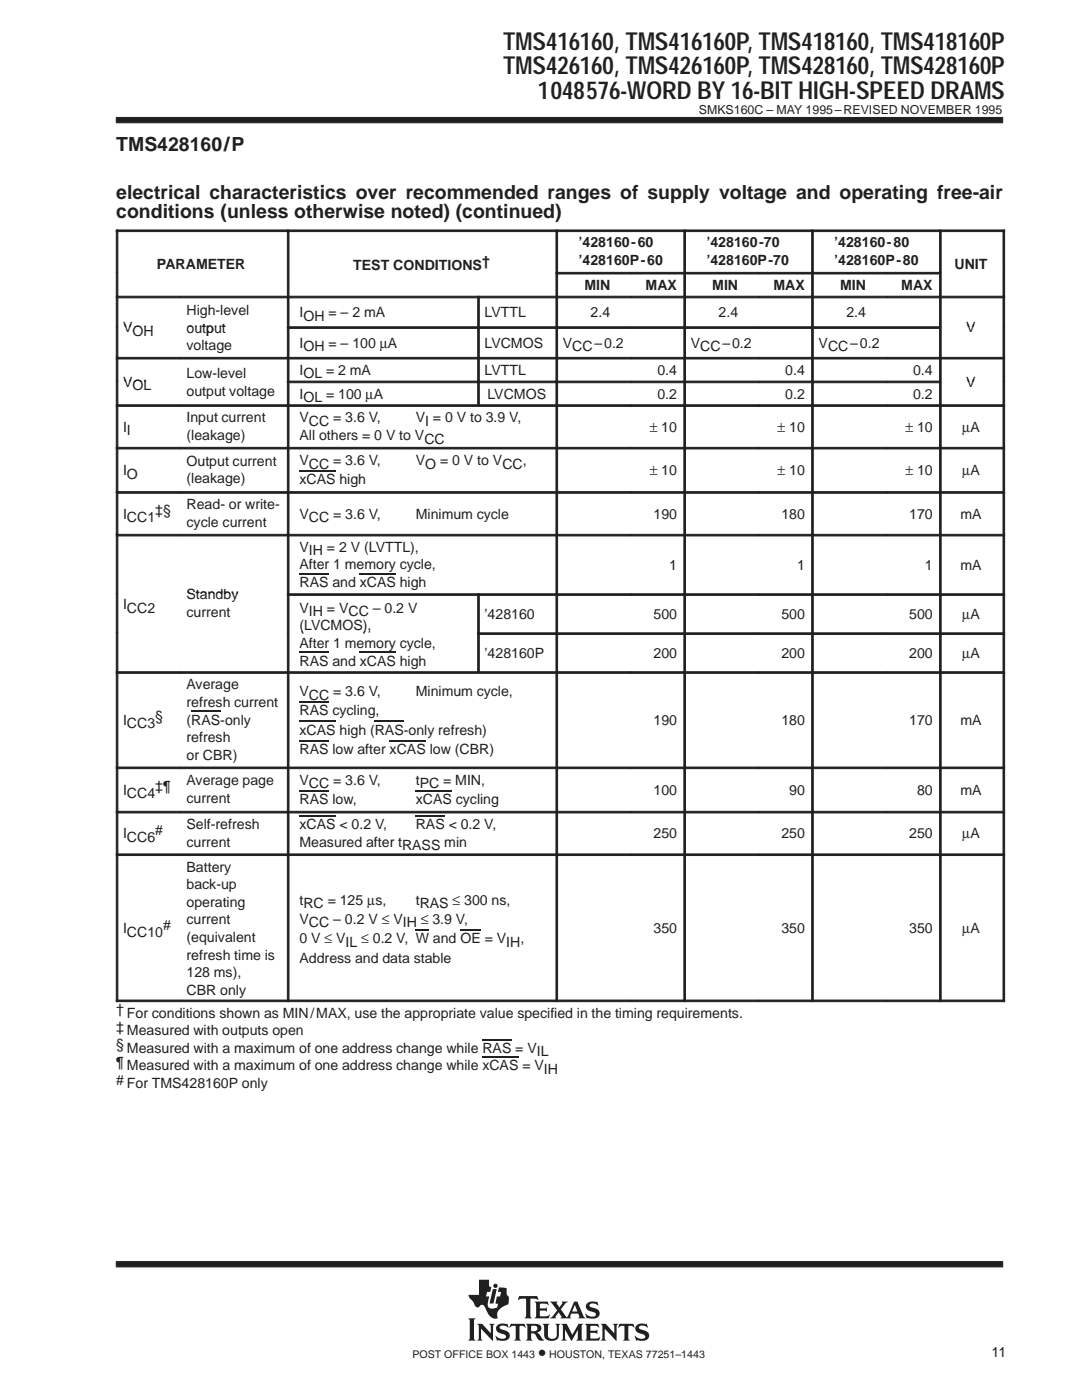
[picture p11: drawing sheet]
<svg xmlns="http://www.w3.org/2000/svg" width="216mm" height="279mm" viewBox="0 0 216 279" stroke-linecap="round" stroke-linejoin="round" font-family="sans-serif">
<g fill="#231f20" stroke="#231f20" stroke-width=".2">
<path d="M23.2 23.4h176.9v1.1h-176.9z" fill-rule="evenodd"/>
<path d="M23.2 251.8h176.9v1h-176.9z" fill-rule="evenodd"/>
</g>
<g fill="#231f20">
<path d="M98.3 257.3h.8l-.6 2.8h-.8z"/>
<path d="M104.9 264.2h1.9a.9 .9 0 0 1 1 .3 .9 .9 0 0 1 0 1.2l-.7 .2 .5 .4 .9 1.2a1.2 1.2 0 0 1-1.6-1l-.3-.4h-.6v1l.3 .4h-1.4l.3-.5v-2.3z" fill-rule="evenodd"/>
<path d="M109.7 259.8h1.6l-.2 .3 .5 .8 .6-.8-.1-.3h1.2l-.4 .2-1 1.3 1.2 1.6 1.5-3.1h.6l1.2 2.9 .4 .4-1.4-.1a.22 .22 0 0 0 .2-.1 .22 .22 0 0 0 0-.3l-.2-.4h-1.4l-.2 .7 .2 .2h-2.2l.2-.3-.5-.9-.7 .9 .2 .3h-1.3l.6-.4 .9-1.2z" fill-rule="evenodd"/>
<path d="M127.1 264.4l.8-.3 .9 .2 .2-.2 .3 .8-.1 .1a1.2 1.2 0 0 0-1.7-.1 1.47 1.47 0 0 0 1.3 .7 1.03 1.03 0 0 1 .7 1.2 1.03 1.03 0 0 1-1.2 .8l-1.1-.1-.2 .1-.4-1 .9 .5h.9a.45 .45 0 0 0 .4-.5 .45 .45 0 0 0-.6-.3l-.2-.1a1.11 1.11 0 0 1-1.2-1.5z" fill-rule="evenodd"/>
<path d="M123.6 264.2h2.8l.2 .8-.6-.4h-.5l-.1 .1v2.4l.3 .4h-1.4l.3-.4v-2.4l-.1-.1h-.5l-.7 .4z" fill-rule="evenodd"/>
<path d="M116.7 264.2h2.6l.2 .8-.6-.4-1.1 .1v.9h1.1l.3-.3v.9l-.4-.2h-1v1l1.3 .1 .7-.3-.3 .7h-2.8l.3-.4v-2.5z" fill-rule="evenodd"/>
<path d="M119.9 264.2h1l1.7 1.9v-1.5l-.3-.4h1l-.3 .4v3l-2.3-2.4v2l.3 .3h-1.1l.3-.4v-2.5z" fill-rule="evenodd"/>
<path d="M112 264.2h1.1l1.1 2.2 1.2-2.2h1l-.3 .4v2.6l.3 .3h-1.4l.3-.4v-1.7l-1.3 2.2-1.3-2.3v1.8l.4 .4h-1.1l.3-.5v-2.3z" fill-rule="evenodd"/>
<path d="M99.3 264.4l.7-.2 1.1 .1 .1-.2 .3 .8-.6-.3h-.8a.41 .41 0 0 0-.4 .4 .41 .41 0 0 0 .5 .4 1.29 1.29 0 0 1 1.5 1.4 1.08 1.08 0 0 1-1.2 .8l-1.1-.1-.2 .1-.4-1 .8 .5 .5 .1 .6-.1 .3-.3a.72 .72 0 0 0-.9-.6 .99 .99 0 0 1-1-.6 .99 .99 0 0 1 .2-1.2z" fill-rule="evenodd"/>
<path d="M101.9 264.2h2.8l.2 .8-.7-.4h-.4l-.1 .1v2.4l.3 .4h-1.4l.3-.4v-2.4l-.1-.1h-.5l-.7 .4z" fill-rule="evenodd"/>
<path d="M108.3 264.2h1.3l-.3 .4v2a.65 .65 0 0 0 .7 .6l.6-.1 .4-.4 .1-2-.3-.5h1l-.3 .4v1.8a1.54 1.54 0 0 1-2.4 .9l-.5-.6v-2.1z" fill-rule="evenodd"/>
<path d="M95.2 264.2h1l1.7 1.9v-1.5l-.3-.4h1.1l-.3 .4v3l-2.4-2.4v1.9l.3 .4h-1.1l.3-.5v-2.3z" fill-rule="evenodd"/>
<path d="M93.4 263.1h1.5l-.3 .4v3.6l.3 .4h-1.5l.3-.4v-3.6z" fill-rule="evenodd"/>
<path d="M103.6 258.7h3.6l.2 .8-.4-.3h-1.2v3.6l.3 .3h-1.4l.2-.2 .1-.3v-3.2l-.1-.2h-.8l-.7 .3z" fill-rule="evenodd"/>
<path d="M106.7 259.8h2.6l.1 .7-.5-.3-1.2 .1v.8h1.1l.3-.2v.9l-.4-.2h-1v1l.2 .1h1.2l.5-.4 .1 .1-.2 .7h-2.8l.3-.5v-2.3z" fill-rule="evenodd"/>
<path d="M117.1 260.2a2.09 2.09 0 0 1 1.9-.3l.2-.2 .1 .9a1.22 1.22 0 0 0-1.7-.1 .82 .82 0 0 0 .9 .5 1.06 1.06 0 0 1 1.2 1.1 1.06 1.06 0 0 1-1.2 1.1l-1.2-.2-.2 .2-.3-1 .8 .5 .8 .1a.46 .46 0 0 0 .5-.5 .46 .46 0 0 0-.5-.5h-.2a1.11 1.11 0 0 1-1.2-1.6z" fill-rule="evenodd"/>
<path d="M95.6 255.4h2v1.3l.4 .2-.2 .9h-.6l-.2 .9h.6l-.3 1.3 .1 .7a.9 .9 0 0 0 1.2 .4l.6-.2 .2-.7-.5-.1 .2-1.4h.7l.2-.9h-.7l.3-.9 1.5 .2v1.1l.2 .4 .2 .1v.7a.81 .81 0 0 1-.6 1.1 2.73 2.73 0 0 0-1.7 1.7l.1 .8-.1 .1a1.81 1.81 0 0 1-2.1-1.5l-.3-.6a.7 .7 0 0 0-.6-.6 .7 .7 0 0 0-.7 .5 1.12 1.12 0 0 1-1.1-1.1l-.7-.8-.2-.6h2.1z" fill-rule="evenodd"/>
<circle cx="98.9" cy="256.6" r=".43"/>
</g>
<g fill="#fff">
<path d="M114.7 260.4l.5 1.3h-1z"/>
<path d="M106 264.6h.6a.56 .56 0 0 1 .6 .5 .56 .56 0 0 1-.6 .6h-.6z" fill-rule="evenodd"/>
</g>
<g fill="#231f20" stroke="#231f20" stroke-width=".2">
<path d="M23.2 45.9h.3v8.4h-.3z" fill-rule="evenodd"/>
<path d="M23.2 45.9h34.1v.3h-34.1z" fill-rule="evenodd"/>
<path d="M57.3 45.9h.4v8.4h-.4z" fill-rule="evenodd"/>
<path d="M57.3 45.9h53.6v.3h-53.6z" fill-rule="evenodd"/>
<path d="M110.9 45.9h.4v8.4h-.4z" fill-rule="evenodd"/>
<path d="M110.9 45.9h25.5v.3h-25.5z" fill-rule="evenodd"/>
<path d="M136.5 45.9h.3v8.4h-.3z" fill-rule="evenodd"/>
<path d="M136.5 45.9h25.4v.3h-25.4z" fill-rule="evenodd"/>
<path d="M162 45.9h.3v8.4h-.3z" fill-rule="evenodd"/>
<path d="M162 45.9h25.5v.3h-25.5z" fill-rule="evenodd"/>
<path d="M187.5 45.9h.3v8.4h-.3z" fill-rule="evenodd"/>
<path d="M200.1 45.9h.4v8.4h-.4z" fill-rule="evenodd"/>
<path d="M187.5 45.9h13v.3h-13z" fill-rule="evenodd"/>
<path d="M23.2 54.4h.3v4.7h-.3z" fill-rule="evenodd"/>
<path d="M57.3 54.4h.4v4.7h-.4z" fill-rule="evenodd"/>
<path d="M110.9 54.4h.4v4.7h-.4z" fill-rule="evenodd"/>
<path d="M110.9 54.4h15v.3h-15z" fill-rule="evenodd"/>
<path d="M125.9 54.4h10.5v.3h-10.5z" fill-rule="evenodd"/>
<path d="M136.5 54.4h.3v4.7h-.3z" fill-rule="evenodd"/>
<path d="M136.5 54.4h14.9v.3h-14.9z" fill-rule="evenodd"/>
<path d="M151.4 54.4h10.5v.3h-10.5z" fill-rule="evenodd"/>
<path d="M162 54.4h.3v4.7h-.3z" fill-rule="evenodd"/>
<path d="M162 54.4h14.9v.3h-14.9z" fill-rule="evenodd"/>
<path d="M176.9 54.4h10.6v.3h-10.6z" fill-rule="evenodd"/>
<path d="M187.5 54.4h.3v4.7h-.3z" fill-rule="evenodd"/>
<path d="M200.1 54.4h.4v4.7h-.4z" fill-rule="evenodd"/>
<path d="M23.2 59.1h.3v6.1h-.3z" fill-rule="evenodd"/>
<path d="M23.2 59.1h12.6v.3h-12.6z" fill-rule="evenodd"/>
<path d="M35.9 59.1h21.4v.3h-21.4z" fill-rule="evenodd"/>
<path d="M57.3 59.1h.4v6.1h-.4z" fill-rule="evenodd"/>
<path d="M57.3 59.1h38v.3h-38z" fill-rule="evenodd"/>
<path d="M95.3 59.1h.3v6.1h-.3z" fill-rule="evenodd"/>
<path d="M95.3 59.1h15.6v.3h-15.6z" fill-rule="evenodd"/>
<path d="M110.9 59.1h.4v6.1h-.4z" fill-rule="evenodd"/>
<path d="M110.9 59.1h15v.3h-15z" fill-rule="evenodd"/>
<path d="M125.9 59.1h10.5v.3h-10.5z" fill-rule="evenodd"/>
<path d="M136.5 59.1h.3v6.1h-.3z" fill-rule="evenodd"/>
<path d="M136.5 59.1h14.9v.3h-14.9z" fill-rule="evenodd"/>
<path d="M151.4 59.1h10.5v.3h-10.5z" fill-rule="evenodd"/>
<path d="M162 59.1h.3v6.1h-.3z" fill-rule="evenodd"/>
<path d="M162 59.1h14.9v.3h-14.9z" fill-rule="evenodd"/>
<path d="M176.9 59.1h10.6v.3h-10.6z" fill-rule="evenodd"/>
<path d="M187.5 59.1h.3v6.1h-.3z" fill-rule="evenodd"/>
<path d="M200.1 59.1h.4v6.1h-.4z" fill-rule="evenodd"/>
<path d="M187.5 59.1h13v.3h-13z" fill-rule="evenodd"/>
<path d="M23.2 65.2h.3v6.1h-.3z" fill-rule="evenodd"/>
<path d="M57.3 65.2h.4v6.1h-.4z" fill-rule="evenodd"/>
<path d="M57.3 65.2h38v.3h-38z" fill-rule="evenodd"/>
<path d="M95.3 65.2h.3v6.1h-.3z" fill-rule="evenodd"/>
<path d="M95.3 65.2h15.6v.3h-15.6z" fill-rule="evenodd"/>
<path d="M110.9 65.2h.4v6.1h-.4z" fill-rule="evenodd"/>
<path d="M110.9 65.2h15v.3h-15z" fill-rule="evenodd"/>
<path d="M125.9 65.2h10.5v.3h-10.5z" fill-rule="evenodd"/>
<path d="M136.5 65.2h.3v6.1h-.3z" fill-rule="evenodd"/>
<path d="M136.5 65.2h14.9v.3h-14.9z" fill-rule="evenodd"/>
<path d="M151.4 65.2h10.5v.3h-10.5z" fill-rule="evenodd"/>
<path d="M162 65.2h.3v6.1h-.3z" fill-rule="evenodd"/>
<path d="M162 65.2h14.9v.3h-14.9z" fill-rule="evenodd"/>
<path d="M176.9 65.2h10.6v.3h-10.6z" fill-rule="evenodd"/>
<path d="M187.5 65.2h.3v6.1h-.3z" fill-rule="evenodd"/>
<path d="M200.1 65.2h.4v6.1h-.4z" fill-rule="evenodd"/>
<path d="M23.2 71.3h.3v4.7h-.3z" fill-rule="evenodd"/>
<path d="M23.2 71.3h12.6v.3h-12.6z" fill-rule="evenodd"/>
<path d="M35.9 71.3h21.4v.3h-21.4z" fill-rule="evenodd"/>
<path d="M57.3 71.3h.4v4.7h-.4z" fill-rule="evenodd"/>
<path d="M57.3 71.3h38v.3h-38z" fill-rule="evenodd"/>
<path d="M95.3 71.3h.3v4.7h-.3z" fill-rule="evenodd"/>
<path d="M95.3 71.3h15.6v.3h-15.6z" fill-rule="evenodd"/>
<path d="M110.9 71.3h.4v4.7h-.4z" fill-rule="evenodd"/>
<path d="M110.9 71.3h15v.3h-15z" fill-rule="evenodd"/>
<path d="M125.9 71.3h10.5v.3h-10.5z" fill-rule="evenodd"/>
<path d="M136.5 71.3h.3v4.7h-.3z" fill-rule="evenodd"/>
<path d="M136.5 71.3h14.9v.3h-14.9z" fill-rule="evenodd"/>
<path d="M151.4 71.3h10.5v.3h-10.5z" fill-rule="evenodd"/>
<path d="M162 71.3h.3v4.7h-.3z" fill-rule="evenodd"/>
<path d="M162 71.3h14.9v.3h-14.9z" fill-rule="evenodd"/>
<path d="M176.9 71.3h10.6v.3h-10.6z" fill-rule="evenodd"/>
<path d="M187.5 71.3h.3v4.7h-.3z" fill-rule="evenodd"/>
<path d="M200.1 71.3h.4v4.7h-.4z" fill-rule="evenodd"/>
<path d="M187.5 71.3h13v.3h-13z" fill-rule="evenodd"/>
<path d="M23.2 76.1h.3v4.7h-.3z" fill-rule="evenodd"/>
<path d="M57.3 76.1h.4v4.7h-.4z" fill-rule="evenodd"/>
<path d="M57.3 76.1h38v.3h-38z" fill-rule="evenodd"/>
<path d="M95.3 76.1h.3v4.7h-.3z" fill-rule="evenodd"/>
<path d="M95.3 76.1h15.6v.3h-15.6z" fill-rule="evenodd"/>
<path d="M110.9 76.1h.4v4.7h-.4z" fill-rule="evenodd"/>
<path d="M110.9 76.1h15v.3h-15z" fill-rule="evenodd"/>
<path d="M125.9 76.1h10.5v.3h-10.5z" fill-rule="evenodd"/>
<path d="M136.5 76.1h.3v4.7h-.3z" fill-rule="evenodd"/>
<path d="M136.5 76.1h14.9v.3h-14.9z" fill-rule="evenodd"/>
<path d="M151.4 76.1h10.5v.3h-10.5z" fill-rule="evenodd"/>
<path d="M162 76.1h.3v4.7h-.3z" fill-rule="evenodd"/>
<path d="M162 76.1h14.9v.3h-14.9z" fill-rule="evenodd"/>
<path d="M176.9 76.1h10.6v.3h-10.6z" fill-rule="evenodd"/>
<path d="M187.5 76.1h.3v4.7h-.3z" fill-rule="evenodd"/>
<path d="M200.1 76.1h.4v4.7h-.4z" fill-rule="evenodd"/>
<path d="M23.2 80.8h.3v8.5h-.3z" fill-rule="evenodd"/>
<path d="M23.2 80.8h12.6v.3h-12.6z" fill-rule="evenodd"/>
<path d="M35.9 80.8h21.4v.3h-21.4z" fill-rule="evenodd"/>
<path d="M57.3 80.8h.4v8.5h-.4z" fill-rule="evenodd"/>
<path d="M57.3 80.8h53.6v.3h-53.6z" fill-rule="evenodd"/>
<path d="M110.9 80.8h.4v8.5h-.4z" fill-rule="evenodd"/>
<path d="M110.9 80.8h15v.3h-15z" fill-rule="evenodd"/>
<path d="M125.9 80.8h10.5v.3h-10.5z" fill-rule="evenodd"/>
<path d="M136.5 80.8h.3v8.5h-.3z" fill-rule="evenodd"/>
<path d="M136.5 80.8h14.9v.3h-14.9z" fill-rule="evenodd"/>
<path d="M151.4 80.8h10.5v.3h-10.5z" fill-rule="evenodd"/>
<path d="M162 80.8h.3v8.5h-.3z" fill-rule="evenodd"/>
<path d="M162 80.8h14.9v.3h-14.9z" fill-rule="evenodd"/>
<path d="M176.9 80.8h10.6v.3h-10.6z" fill-rule="evenodd"/>
<path d="M187.5 80.8h.3v8.5h-.3z" fill-rule="evenodd"/>
<path d="M200.1 80.8h.4v8.5h-.4z" fill-rule="evenodd"/>
<path d="M187.5 80.8h13v.3h-13z" fill-rule="evenodd"/>
<path d="M23.2 89.3h.3v8.8h-.3z" fill-rule="evenodd"/>
<path d="M23.2 89.3h12.6v.3h-12.6z" fill-rule="evenodd"/>
<path d="M35.9 89.3h21.4v.3h-21.4z" fill-rule="evenodd"/>
<path d="M57.3 89.3h.4v8.8h-.4z" fill-rule="evenodd"/>
<path d="M57.3 89.3h53.6v.3h-53.6z" fill-rule="evenodd"/>
<path d="M110.9 89.3h.4v8.8h-.4z" fill-rule="evenodd"/>
<path d="M110.9 89.3h15v.3h-15z" fill-rule="evenodd"/>
<path d="M125.9 89.3h10.5v.3h-10.5z" fill-rule="evenodd"/>
<path d="M136.5 89.3h.3v8.8h-.3z" fill-rule="evenodd"/>
<path d="M136.5 89.3h14.9v.3h-14.9z" fill-rule="evenodd"/>
<path d="M151.4 89.3h10.5v.3h-10.5z" fill-rule="evenodd"/>
<path d="M162 89.3h.3v8.8h-.3z" fill-rule="evenodd"/>
<path d="M162 89.3h14.9v.3h-14.9z" fill-rule="evenodd"/>
<path d="M176.9 89.3h10.6v.3h-10.6z" fill-rule="evenodd"/>
<path d="M187.5 89.3h.3v8.8h-.3z" fill-rule="evenodd"/>
<path d="M200.1 89.3h.4v8.8h-.4z" fill-rule="evenodd"/>
<path d="M187.5 89.3h13v.3h-13z" fill-rule="evenodd"/>
<path d="M23.2 98.1h.3v8.5h-.3z" fill-rule="evenodd"/>
<path d="M23.2 98.1h12.6v.3h-12.6z" fill-rule="evenodd"/>
<path d="M35.9 98.1h21.4v.3h-21.4z" fill-rule="evenodd"/>
<path d="M57.3 98.1h.4v8.5h-.4z" fill-rule="evenodd"/>
<path d="M57.3 98.1h53.6v.3h-53.6z" fill-rule="evenodd"/>
<path d="M110.9 98.1h.4v8.5h-.4z" fill-rule="evenodd"/>
<path d="M110.9 98.1h15v.3h-15z" fill-rule="evenodd"/>
<path d="M125.9 98.1h10.5v.3h-10.5z" fill-rule="evenodd"/>
<path d="M136.5 98.1h.3v8.5h-.3z" fill-rule="evenodd"/>
<path d="M136.5 98.1h14.9v.3h-14.9z" fill-rule="evenodd"/>
<path d="M151.4 98.1h10.5v.3h-10.5z" fill-rule="evenodd"/>
<path d="M162 98.1h.3v8.5h-.3z" fill-rule="evenodd"/>
<path d="M162 98.1h14.9v.3h-14.9z" fill-rule="evenodd"/>
<path d="M176.9 98.1h10.6v.3h-10.6z" fill-rule="evenodd"/>
<path d="M187.5 98.1h.3v8.5h-.3z" fill-rule="evenodd"/>
<path d="M200.1 98.1h.4v8.5h-.4z" fill-rule="evenodd"/>
<path d="M187.5 98.1h13v.3h-13z" fill-rule="evenodd"/>
<path d="M23.2 106.6h.3v11.9h-.3z" fill-rule="evenodd"/>
<path d="M23.2 106.6h12.6v.4h-12.6z" fill-rule="evenodd"/>
<path d="M35.9 106.6h21.4v.4h-21.4z" fill-rule="evenodd"/>
<path d="M57.3 106.6h.4v11.9h-.4z" fill-rule="evenodd"/>
<path d="M57.3 106.6h53.6v.4h-53.6z" fill-rule="evenodd"/>
<path d="M110.9 106.6h.4v11.9h-.4z" fill-rule="evenodd"/>
<path d="M110.9 106.6h15v.4h-15z" fill-rule="evenodd"/>
<path d="M125.9 106.6h10.5v.4h-10.5z" fill-rule="evenodd"/>
<path d="M136.5 106.6h.3v11.9h-.3z" fill-rule="evenodd"/>
<path d="M136.5 106.6h14.9v.4h-14.9z" fill-rule="evenodd"/>
<path d="M151.4 106.6h10.5v.4h-10.5z" fill-rule="evenodd"/>
<path d="M162 106.6h.3v11.9h-.3z" fill-rule="evenodd"/>
<path d="M162 106.6h14.9v.4h-14.9z" fill-rule="evenodd"/>
<path d="M176.9 106.6h10.6v.4h-10.6z" fill-rule="evenodd"/>
<path d="M187.5 106.6h.3v11.9h-.3z" fill-rule="evenodd"/>
<path d="M200.1 106.6h.4v11.9h-.4z" fill-rule="evenodd"/>
<path d="M187.5 106.6h13v.4h-13z" fill-rule="evenodd"/>
<path d="M23.2 118.5h.3v7.8h-.3z" fill-rule="evenodd"/>
<path d="M57.3 118.5h.4v7.8h-.4z" fill-rule="evenodd"/>
<path d="M57.3 118.5h38v.3h-38z" fill-rule="evenodd"/>
<path d="M95.3 118.5h.3v7.8h-.3z" fill-rule="evenodd"/>
<path d="M95.3 118.5h15.6v.3h-15.6z" fill-rule="evenodd"/>
<path d="M110.9 118.5h.4v7.8h-.4z" fill-rule="evenodd"/>
<path d="M110.9 118.5h15v.3h-15z" fill-rule="evenodd"/>
<path d="M125.9 118.5h10.5v.3h-10.5z" fill-rule="evenodd"/>
<path d="M136.5 118.5h.3v7.8h-.3z" fill-rule="evenodd"/>
<path d="M136.5 118.5h14.9v.3h-14.9z" fill-rule="evenodd"/>
<path d="M151.4 118.5h10.5v.3h-10.5z" fill-rule="evenodd"/>
<path d="M162 118.5h.3v7.8h-.3z" fill-rule="evenodd"/>
<path d="M162 118.5h14.9v.3h-14.9z" fill-rule="evenodd"/>
<path d="M176.9 118.5h10.6v.3h-10.6z" fill-rule="evenodd"/>
<path d="M187.5 118.5h.3v7.8h-.3z" fill-rule="evenodd"/>
<path d="M200.1 118.5h.4v7.8h-.4z" fill-rule="evenodd"/>
<path d="M187.5 118.5h13v.3h-13z" fill-rule="evenodd"/>
<path d="M23.2 126.3h.3v7.7h-.3z" fill-rule="evenodd"/>
<path d="M57.3 126.3h.4v7.7h-.4z" fill-rule="evenodd"/>
<path d="M95.3 126.3h.3v7.7h-.3z" fill-rule="evenodd"/>
<path d="M95.3 126.3h15.6v.3h-15.6z" fill-rule="evenodd"/>
<path d="M110.9 126.3h.4v7.7h-.4z" fill-rule="evenodd"/>
<path d="M110.9 126.3h15v.3h-15z" fill-rule="evenodd"/>
<path d="M125.9 126.3h10.5v.3h-10.5z" fill-rule="evenodd"/>
<path d="M136.5 126.3h.3v7.7h-.3z" fill-rule="evenodd"/>
<path d="M136.5 126.3h14.9v.3h-14.9z" fill-rule="evenodd"/>
<path d="M151.4 126.3h10.5v.3h-10.5z" fill-rule="evenodd"/>
<path d="M162 126.3h.3v7.7h-.3z" fill-rule="evenodd"/>
<path d="M162 126.3h14.9v.3h-14.9z" fill-rule="evenodd"/>
<path d="M176.9 126.3h10.6v.3h-10.6z" fill-rule="evenodd"/>
<path d="M187.5 126.3h.3v7.7h-.3z" fill-rule="evenodd"/>
<path d="M200.1 126.3h.4v7.7h-.4z" fill-rule="evenodd"/>
<path d="M187.5 126.3h13v.3h-13z" fill-rule="evenodd"/>
<path d="M23.2 134.1h.3v19h-.3z" fill-rule="evenodd"/>
<path d="M23.2 134.1h12.6v.3h-12.6z" fill-rule="evenodd"/>
<path d="M35.9 134.1h21.4v.3h-21.4z" fill-rule="evenodd"/>
<path d="M57.3 134.1h.4v19h-.4z" fill-rule="evenodd"/>
<path d="M57.3 134.1h53.6v.3h-53.6z" fill-rule="evenodd"/>
<path d="M110.9 134.1h.4v19h-.4z" fill-rule="evenodd"/>
<path d="M110.9 134.1h15v.3h-15z" fill-rule="evenodd"/>
<path d="M125.9 134.1h10.5v.3h-10.5z" fill-rule="evenodd"/>
<path d="M136.5 134.1h.3v19h-.3z" fill-rule="evenodd"/>
<path d="M136.5 134.1h14.9v.3h-14.9z" fill-rule="evenodd"/>
<path d="M151.4 134.1h10.5v.3h-10.5z" fill-rule="evenodd"/>
<path d="M162 134.1h.3v19h-.3z" fill-rule="evenodd"/>
<path d="M162 134.1h14.9v.3h-14.9z" fill-rule="evenodd"/>
<path d="M176.9 134.1h10.6v.3h-10.6z" fill-rule="evenodd"/>
<path d="M187.5 134.1h.3v19h-.3z" fill-rule="evenodd"/>
<path d="M200.1 134.1h.4v19h-.4z" fill-rule="evenodd"/>
<path d="M187.5 134.1h13v.3h-13z" fill-rule="evenodd"/>
<path d="M23.2 153.1h.3v8.8h-.3z" fill-rule="evenodd"/>
<path d="M23.2 153.1h12.6v.3h-12.6z" fill-rule="evenodd"/>
<path d="M35.9 153.1h21.4v.3h-21.4z" fill-rule="evenodd"/>
<path d="M57.3 153.1h.4v8.8h-.4z" fill-rule="evenodd"/>
<path d="M57.3 153.1h53.6v.3h-53.6z" fill-rule="evenodd"/>
<path d="M110.9 153.1h.4v8.8h-.4z" fill-rule="evenodd"/>
<path d="M110.9 153.1h15v.3h-15z" fill-rule="evenodd"/>
<path d="M125.9 153.1h10.5v.3h-10.5z" fill-rule="evenodd"/>
<path d="M136.5 153.1h.3v8.8h-.3z" fill-rule="evenodd"/>
<path d="M136.5 153.1h14.9v.3h-14.9z" fill-rule="evenodd"/>
<path d="M151.4 153.1h10.5v.3h-10.5z" fill-rule="evenodd"/>
<path d="M162 153.1h.3v8.8h-.3z" fill-rule="evenodd"/>
<path d="M162 153.1h14.9v.3h-14.9z" fill-rule="evenodd"/>
<path d="M176.9 153.1h10.6v.3h-10.6z" fill-rule="evenodd"/>
<path d="M187.5 153.1h.3v8.8h-.3z" fill-rule="evenodd"/>
<path d="M200.1 153.1h.4v8.8h-.4z" fill-rule="evenodd"/>
<path d="M187.5 153.1h13v.3h-13z" fill-rule="evenodd"/>
<path d="M23.2 161.9h.3v8.5h-.3z" fill-rule="evenodd"/>
<path d="M23.2 161.9h12.6v.3h-12.6z" fill-rule="evenodd"/>
<path d="M35.9 161.9h21.4v.3h-21.4z" fill-rule="evenodd"/>
<path d="M57.3 161.9h.4v8.5h-.4z" fill-rule="evenodd"/>
<path d="M57.3 161.9h53.6v.3h-53.6z" fill-rule="evenodd"/>
<path d="M110.9 161.9h.4v8.5h-.4z" fill-rule="evenodd"/>
<path d="M110.9 161.9h15v.3h-15z" fill-rule="evenodd"/>
<path d="M125.9 161.9h10.5v.3h-10.5z" fill-rule="evenodd"/>
<path d="M136.5 161.9h.3v8.5h-.3z" fill-rule="evenodd"/>
<path d="M136.5 161.9h14.9v.3h-14.9z" fill-rule="evenodd"/>
<path d="M151.4 161.9h10.5v.3h-10.5z" fill-rule="evenodd"/>
<path d="M162 161.9h.3v8.5h-.3z" fill-rule="evenodd"/>
<path d="M162 161.9h14.9v.3h-14.9z" fill-rule="evenodd"/>
<path d="M176.9 161.9h10.6v.3h-10.6z" fill-rule="evenodd"/>
<path d="M187.5 161.9h.3v8.5h-.3z" fill-rule="evenodd"/>
<path d="M200.1 161.9h.4v8.5h-.4z" fill-rule="evenodd"/>
<path d="M187.5 161.9h13v.3h-13z" fill-rule="evenodd"/>
<path d="M23.2 170.4h.3v29.5h-.3z" fill-rule="evenodd"/>
<path d="M23.2 170.4h12.6v.3h-12.6z" fill-rule="evenodd"/>
<path d="M23.2 199.6h12.6v.3h-12.6z" fill-rule="evenodd"/>
<path d="M35.9 170.4h21.4v.3h-21.4z" fill-rule="evenodd"/>
<path d="M35.9 199.6h21.4v.3h-21.4z" fill-rule="evenodd"/>
<path d="M57.3 170.4h.4v29.5h-.4z" fill-rule="evenodd"/>
<path d="M57.3 170.4h53.6v.3h-53.6z" fill-rule="evenodd"/>
<path d="M57.3 199.6h53.6v.3h-53.6z" fill-rule="evenodd"/>
<path d="M110.9 170.4h.4v29.5h-.4z" fill-rule="evenodd"/>
<path d="M110.9 170.4h15v.3h-15z" fill-rule="evenodd"/>
<path d="M110.9 199.6h15v.3h-15z" fill-rule="evenodd"/>
<path d="M125.9 170.4h10.5v.3h-10.5z" fill-rule="evenodd"/>
<path d="M125.9 199.6h10.5v.3h-10.5z" fill-rule="evenodd"/>
<path d="M136.5 170.4h.3v29.5h-.3z" fill-rule="evenodd"/>
<path d="M136.5 170.4h14.9v.3h-14.9z" fill-rule="evenodd"/>
<path d="M136.5 199.6h14.9v.3h-14.9z" fill-rule="evenodd"/>
<path d="M151.4 170.4h10.5v.3h-10.5z" fill-rule="evenodd"/>
<path d="M151.4 199.6h10.5v.3h-10.5z" fill-rule="evenodd"/>
<path d="M162 170.4h.3v29.5h-.3z" fill-rule="evenodd"/>
<path d="M162 170.4h14.9v.3h-14.9z" fill-rule="evenodd"/>
<path d="M162 199.6h14.9v.3h-14.9z" fill-rule="evenodd"/>
<path d="M176.9 170.4h10.6v.3h-10.6z" fill-rule="evenodd"/>
<path d="M176.9 199.6h10.6v.3h-10.6z" fill-rule="evenodd"/>
<path d="M187.5 170.4h.3v29.5h-.3z" fill-rule="evenodd"/>
<path d="M200.1 170.4h.4v29.5h-.4z" fill-rule="evenodd"/>
<path d="M187.5 170.4h13v.3h-13z" fill-rule="evenodd"/>
<path d="M187.5 199.6h13v.3h-13z" fill-rule="evenodd"/>
</g>
<g fill="none" stroke="#231f20" stroke-width=".36">
<path d="M59.8 94h7.2M59.8 114.5h5.8M71.8 114.5h7.2M59.8 130.2h5.8M71.8 130.2h7.2M38.2 141.9h5.8M59.8 140.1h5.8M59.8 144h7.2M59.8 147.8h5.8M59.8 157.8h5.8M74.8 144h5.8M77.7 147.8h7.3"/>
<path d="M83 157.8h7.2M59.8 162.8h7.2M83 162.8h5.8M83 185.6h2.6M91.9 185.6h4M96.2 207.5h5.8M96.2 211h7.3"/>
</g>
<g font-size="4.9" fill="#231f20">
<text x="100.4" y="9.9">TMS416160, TMS416160P, TMS418160, TMS418160P</text>
<text x="100.4" y="14.8">TMS426160, TMS426160P, TMS428160, TMS428160P</text>
<text x="107.3" y="19.7">1048576-WORD BY 16-BIT HIGH-SPEED DRAMS</text>
</g>
<g font-size="3.9" fill="#231f20">
<text x="23.2" y="30.2">TMS428160/P</text>
<text x="23.2" y="39.7">electrical characteristics over recommended ranges of supply voltage and operating free-air</text>
<text x="23.2" y="43.5">conditions (unless otherwise noted) (continued)</text>
</g>
<text font-size="3.5" fill="#231f20" x="107.4" y="271">•</text>
<g font-size="2.8" fill="#231f20">
<text x="31.3" y="53.8">PARAMETER</text>
<text x="70.5" y="53.9">TEST CONDITIONS†</text>
<text x="115.5" y="49.4">’428160-60</text>
<text x="115.5" y="52.9">’428160P-60</text>
<text x="141" y="49.4">’428160-70</text>
<text x="141" y="52.9">’428160P-70</text>
<text x="166.5" y="49.4">’428160-80</text>
<text x="166.5" y="52.9">’428160P-80</text>
<text x="190.5" y="53.8">UNIT</text>
<text x="116.6" y="57.8">MIN</text>
<text x="128.8" y="57.8">MAX</text>
<text x="142.1" y="57.8">MIN</text>
<text x="154.3" y="57.8">MAX</text>
<text x="167.6" y="57.8">MIN</text>
<text x="179.8" y="57.8">MAX</text>
<text x="37.2" y="62.9">High-level</text>
<text x="59.8" y="63.3">IOH = – 2 mA</text>
<text x="96.7" y="63.3">LVTTL</text>
<text x="117.9" y="63.3">2.4</text>
<text x="143.4" y="63.3">2.4</text>
<text x="168.9" y="63.3">2.4</text>
<text x="24.6" y="66.3">VOH</text>
<text x="37.2" y="66.4">output</text>
<text x="37.2" y="69.9">voltage</text>
<text x="59.8" y="69.4">IOH = – 100 µA</text>
<text x="96.7" y="69.4">LVCMOS</text>
<text x="112.3" y="69.4">VCC–0.2</text>
<text x="137.8" y="69.4">VCC–0.2</text>
<text x="163.3" y="69.4">VCC–0.2</text>
<text x="192.8" y="66.3">V</text>
<text x="24.6" y="77.2">VOL</text>
<text x="37.2" y="75.5">Low-level</text>
<text x="59.8" y="74.8">IOL = 2 mA</text>
<text x="96.7" y="74.8">LVTTL</text>
<text x="131.2" y="74.8">0.4</text>
<text x="156.7" y="74.8">0.4</text>
<text x="182.2" y="74.8">0.4</text>
<text x="192.8" y="77.2">V</text>
<text x="37.2" y="79">output voltage</text>
<text x="59.8" y="79.5">IOL = 100 µA</text>
<text x="97.3" y="79.5">LVCMOS</text>
<text x="131.2" y="79.5">0.2</text>
<text x="156.7" y="79.5">0.2</text>
<text x="182.2" y="79.5">0.2</text>
<text x="24.6" y="86.2">II</text>
<text x="37.2" y="84.3">Input current</text>
<text x="37.2" y="87.8">(leakage)</text>
<text x="59.8" y="84.3">VCC = 3.6 V,</text>
<text x="59.8" y="87.8">All others = 0 V to VCC</text>
<text x="83" y="84.3">VI = 0 V to 3.9 V,</text>
<text x="129.6" y="86.2">± 10</text>
<text x="155.2" y="86.2">± 10</text>
<text x="180.7" y="86.2">± 10</text>
<text x="192" y="86.2">µA</text>
<text x="24.6" y="94.8">IO</text>
<text x="37.2" y="93">Output current</text>
<text x="59.8" y="92.8">VCC = 3.6 V,</text>
<text x="83" y="92.8">VO = 0 V to VCC,</text>
<text x="129.6" y="94.8">± 10</text>
<text x="155.2" y="94.8">± 10</text>
<text x="180.7" y="94.8">± 10</text>
<text x="192" y="94.8">µA</text>
<text x="37.2" y="96.5">(leakage)</text>
<text x="37.2" y="101.6">Read- or write-</text>
<text x="59.8" y="96.7">xCAS high</text>
<text x="24.6" y="103.5">ICC1‡§</text>
<text x="37.2" y="105.2">cycle current</text>
<text x="59.8" y="103.5">VCC = 3.6 V,</text>
<text x="83" y="103.5">Minimum cycle</text>
<text x="130.4" y="103.5">190</text>
<text x="155.9" y="103.5">180</text>
<text x="181.4" y="103.5">170</text>
<text x="191.6" y="103.5">mA</text>
<text x="59.8" y="110.1">VIH = 2 V (LVTTL),</text>
<text x="59.8" y="113.6">After 1 memory cycle,</text>
<text x="133.5" y="113.7">1</text>
<text x="159" y="113.7">1</text>
<text x="184.5" y="113.7">1</text>
<text x="191.6" y="113.7">mA</text>
<text x="37.2" y="119.6">Standby</text>
<text x="59.8" y="117.1">RAS and xCAS high</text>
<text x="24.6" y="121.6">ICC2</text>
<text x="37.2" y="123.1">current</text>
<text x="59.8" y="125.8">(LVCMOS)),,</text>
<text x="59.8" y="125.8">(</text>
<text x="59.8" y="122.3">VIH = VCC – 0.2 V</text>
<text x="96.7" y="123.5">’428160</text>
<text x="130.4" y="123.5">500</text>
<text x="155.9" y="123.5">500</text>
<text x="181.4" y="123.5">500</text>
<text x="192" y="123.5">µA</text>
<text x="59.8" y="129.3">After 1 memory cycle,</text>
<text x="96.7" y="131.3">’428160P</text>
<text x="130.4" y="131.3">200</text>
<text x="155.9" y="131.3">200</text>
<text x="181.4" y="131.3">200</text>
<text x="192" y="131.3">µA</text>
<text x="37.2" y="137.6">Average</text>
<text x="59.8" y="132.9">RAS and xCAS high</text>
<text x="37.2" y="141.1">refresh current</text>
<text x="59.8" y="138.9">VCC = 3.6 V,</text>
<text x="59.8" y="142.8">RAS cycling,</text>
<text x="83" y="138.9">Minimum cycle,</text>
<text x="24.6" y="144.7">ICC3§</text>
<text x="37.2" y="144.6">(RAS-only</text>
<text x="37.2" y="148.1">refresh</text>
<text x="59.8" y="146.7">xCAS high (RAS-only refresh)</text>
<text x="130.4" y="144.7">190</text>
<text x="155.9" y="144.7">180</text>
<text x="181.4" y="144.7">170</text>
<text x="191.6" y="144.7">mA</text>
<text x="37.2" y="151.6">or CBR)</text>
<text x="59.8" y="150.5">RAS low after xCAS low (CBR)</text>
<text x="24.6" y="158.6">ICC4‡¶</text>
<text x="37.2" y="156.8">Average page</text>
<text x="37.2" y="160.3">current</text>
<text x="59.8" y="156.6">VCC = 3.6 V,</text>
<text x="59.8" y="160.5">RAS low,</text>
<text x="83" y="156.6">tPC = MIN,</text>
<text x="83" y="160.5">xCAS cycling</text>
<text x="130.4" y="158.6">100</text>
<text x="157.5" y="158.6">90</text>
<text x="183" y="158.6">80</text>
<text x="191.6" y="158.6">mA</text>
<text x="24.6" y="167.3">ICC6#</text>
<text x="37.2" y="165.4">Self-refresh</text>
<text x="59.8" y="165.4">xCAS &lt; 0.2 V,</text>
<text x="83" y="165.4">RAS &lt; 0.2 V,</text>
<text x="130.4" y="167.3">250</text>
<text x="155.9" y="167.3">250</text>
<text x="181.4" y="167.3">250</text>
<text x="192" y="167.3">µA</text>
<text x="37.2" y="169">current</text>
<text x="37.2" y="173.9">Battery</text>
<text x="59.8" y="169">Measured after tRASS min</text>
<text x="37.2" y="177.5">back-up</text>
<text x="37.2" y="181">operating</text>
<text x="37.2" y="184.5">current</text>
<text x="59.8" y="180.5">tRC = 125 µs,</text>
<text x="59.8" y="184.4">VCC – 0.2 V ≤ VIH ≤ 3.9 V,</text>
<text x="83" y="180.5">tRAS ≤ 300 ns,</text>
<text x="24.6" y="186.3">ICC10#</text>
<text x="37.2" y="188">(equivalent</text>
<text x="37.2" y="191.5">refresh time is</text>
<text x="59.8" y="188.3">0 V ≤ VIL ≤ 0.2 V, W and OE = VIH,</text>
<text x="130.4" y="186.3">350</text>
<text x="155.9" y="186.3">350</text>
<text x="181.4" y="186.3">350</text>
<text x="192" y="186.3">µA</text>
<text x="37.2" y="195">128 ms),</text>
<text x="59.8" y="192.1">Address and data stable</text>
<text x="23.2" y="202.4">† For conditions shown as MIN/MAX, use the appropriate value specified in the timing requirements.</text>
<text x="37.2" y="198.6">CBR only</text>
<text x="23.2" y="205.9">‡ Measured with outputs open</text>
<text x="23.2" y="209.4">§ Measured with a maximum of one address change while RAS = V</text>
<text x="23.2" y="212.9">¶ Measured with a maximum of one address change while xCAS = V</text>
<text x="107.1" y="210.8">IL</text>
<text x="108.5" y="214.3">IH</text>
<text x="23.2" y="216.5"># For TMS428160P only</text>
<text x="197.9" y="270.7">11</text>
</g>
<text font-size="2.5" fill="#231f20" x="139.4" y="22.7">SMKS160C – MAY 1995–REVISED NOVEMBER 1995</text>
<g font-size="2.1" fill="#231f20">
<text x="82.3" y="271">POST OFFICE BOX 1443</text>
<text x="109.6" y="271">HOUSTON, TEXAS 77251–1443</text>
</g>
</svg>
